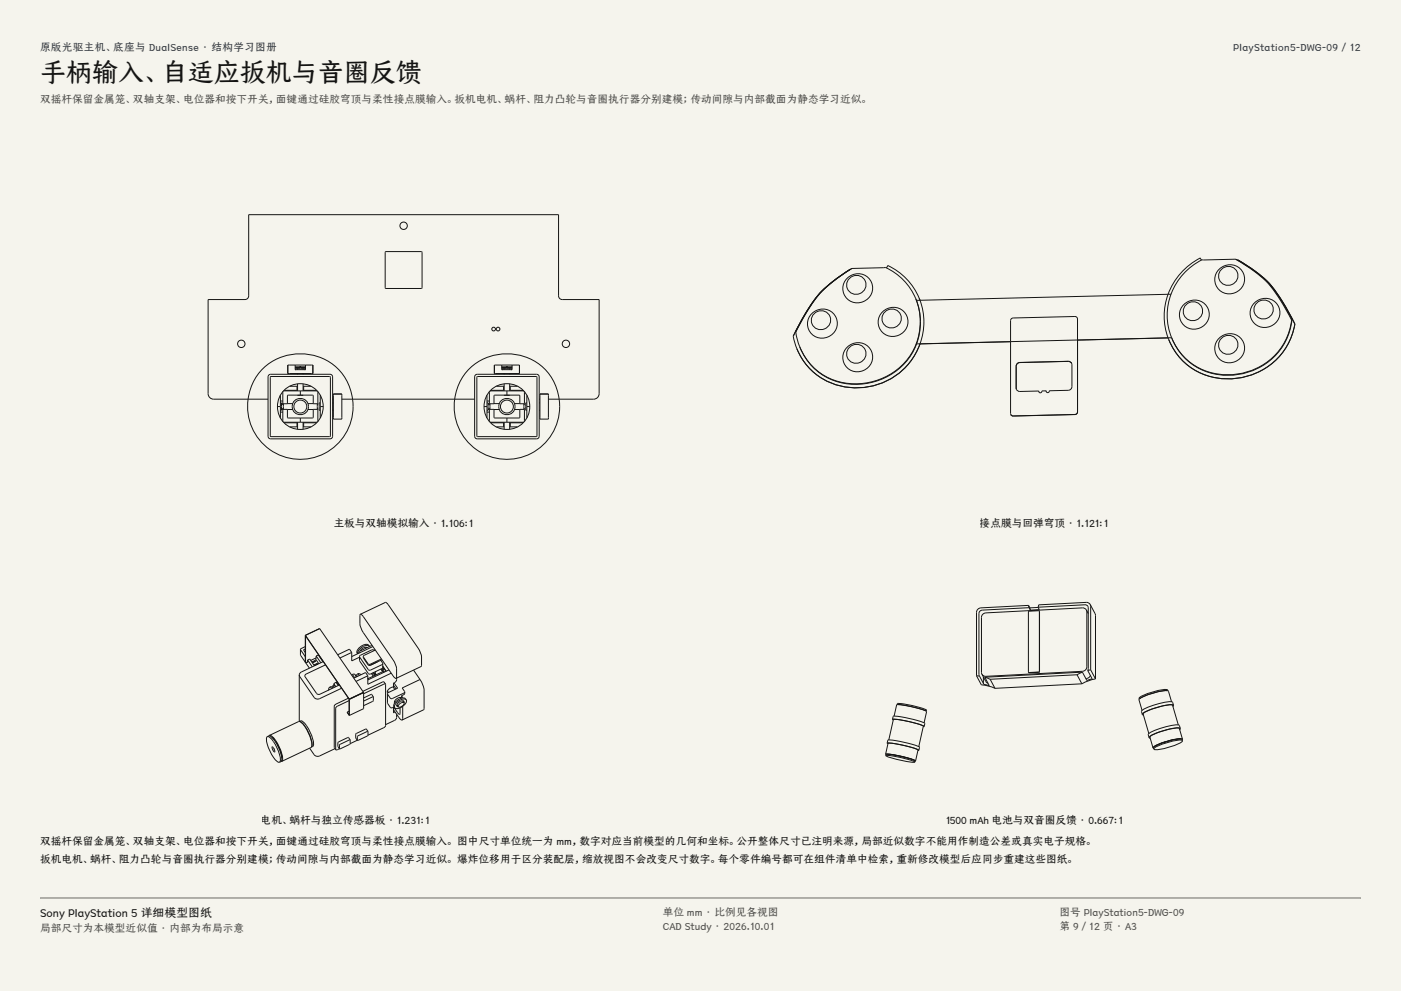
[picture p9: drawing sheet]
<svg xmlns="http://www.w3.org/2000/svg" width="420mm" height="297mm" viewBox="0 0 420 297" stroke-linecap="round" stroke-linejoin="round" font-family="sans-serif">
<g fill="#f5f4ed">
<path d="M0 0h420v297h-420z"/>
<path d="M12 12h396v275h-396z"/>
</g>
<g fill="none" stroke="#141413" stroke-width=".3">
<path d="M115.5 75.5h11v10.9h-11zM359.8 77.3a20.1 20.1 0 0 0-9.6 10.9M359.8 77.3l.4 .6M359.8 77.3h.1M370.4 77.7l-9.9 .2a18.3 18.3 0 0 0-9.3 23.3M370.4 77.7a32.1 32.1 0 0 1 13.5 12.4l3.3 5.8M370.4 77.7a32.3 32.3 0 0 1 15.5 15.3l1.4 2.7M371.1 77.9a32.8 32.8 0 0 1 15 15.3l2.1 4M371.1 77.9a32.6 32.6 0 0 1 15.1 15.3l2 3.9M371.1 77.9h-.1M238.6 99.5l1.1 4.4M246.3 87.3a55.1 55.1 0 0 0-8.5 13.5"/>
<path d="M246.3 87.3a55.9 55.9 0 0 0-8.5 13.5M254.9 80.7l-4.7 3.2-3.9 3.4M254.9 80.7a50.3 50.3 0 0 0-8.6 6.6M254.9 80.7h.1M255.4 80.5a34.9 34.9 0 0 0-15.4 16.1l-1.4 2.9M255.4 80.5l9.8-.3a17 17 0 0 1 9.3 9.3M255.4 80.5a35.2 35.2 0 0 0-15.4 16.3l-1.4 2.7M265.7 80.3l.4-.7a18.8 18.8 0 0 1 9.5 9.8M274.5 89.5a17.6 17.6 0 0 1 1.4 6.9 19.2 19.2 0 0 1-25.3 17.9 17.4 17.4 0 0 1-10.9-10.4M274.5 89.5a18.5 18.5 0 0 1-15.9 25.4 17.8 17.8 0 0 1-18.9-11M275.6 89.4l.2 .6M275.6 89.4h.1"/>
<path d="M275.8 90a18.8 18.8 0 0 1 0 13M350.2 88.2a18.8 18.8 0 0 0 .2 13.7M350.2 88.2l-75.5 1.8M351.1 88.2h-.9M387.2 95.9a19.2 19.2 0 0 1-12.9 15.4 19.2 19.2 0 0 1-19.6-4.5l-2.5-3.5-1-2.1M387.3 95.7l-.1 .2M387.3 95.7a19.2 19.2 0 0 1-29.3 13.9 17.8 17.8 0 0 1-6.8-8.4M388.2 97.2a20.2 20.2 0 0 1-34.2 10.4l-2.6-3.6-1-2.1M388.2 97.1a20.2 20.2 0 0 1-34.2 10.5l-2.5-3.6-1.1-2.1M388.2 97.1v.1M78.6 110.7a15.9 15.9 0 0 1 27 8.2 15.9 15.9 0 0 1-22.4 17.2 16 16 0 0 1-4.6-25.4zM80.4 119.6h-16.4l-1.1-.5-.5-1.1v-28.2h11l.7-.2 .4-.6 .1-24.7h92.8l.1 24.7 .4 .6 .7 .2h11v28.2l-.5 1.1-1.1 .5h-13.6"/>
<path d="M80.6 112.4l.5-.2h17.8a.77 .77 0 0 1 .8 .7v17.8a.77 .77 0 0 1-.8 .8h-17.8a.77 .77 0 0 1-.7-.8v-17.8zM81.1 112.9h17.9v17.9h-17.9zM84.1 118.5v6.7M84.8 117.4v3.6M85 117.2h10.1M85.2 117h3.8M86.9 115.8h2.1M88.5 109.4h-2.2v2.5h7.5v-2.5h-2.2M88.5 109.4h3.1M88.5 110.8h.3M88.5 110h3.1M88.5 110.1h3.1"/>
<path d="M88.5 110.4h3.1M88.5 109.4v1.4M88.5 110.8h3.1M89 115.8h.2M89 117h.2M89 115.8v1.2M89.2 118.4h1.7M89.2 110.4v.4M89.2 111.9v.3M89.2 115v2.1M89.8 109.8h.1M89.8 109.8v.1"/>
<path d="M89.9 109.8h.3M90 117.1v1.3M90.2 109.8v.1M90.9 115.8h.1M90.9 117h.1M90.9 110.4v.4M90.9 111.9v.3M90.9 115v2.1M91 115.8h2.2M91 117h3.9M91 115.8v1.2M91.3 110.8h.3"/>
<path d="M91.6 109.4v1.4M95.2 117.4l.1 3.6M96 118.5v6.7M99.7 119.6h.2M99.9 118.1h2.6v7.5h-2.6zM102.5 119.6h39.8M142.5 112.4l.6-.2h17.8a.77 .77 0 0 1 .7 .7v17.8a.77 .77 0 0 1-.7 .8h-17.8a.77 .77 0 0 1-.8-.8v-17.8zM143 112.9h17.9v17.9h-17.9zM146 118.5v6.7M146.8 117.4l-.1 3.6M146.9 117.2h10.1M147.1 117h3.9"/>
<path d="M148.8 115.8h2.2M150.4 109.4h-2.2v2.5h7.5v-2.5h-2.2M150.4 109.4h3.1M150.4 110.8h.3M150.4 110.1h3.1M150.4 110.4h3.1M150.4 110h3.1M150.4 110.8h3.1M150.4 109.4v1.4M151 115.8h.1M151 117h.1M151 115.8v1.2"/>
<path d="M151.1 118.4h1.7M151.1 110.4v.4M151.1 111.9v.3M151.1 115v2.1M151.8 109.8h.4M151.8 109.8v.1M152 117.1v1.3M152.2 109.8v.1M152.8 115.8h.2M152.8 117h.2M152.8 110.4v.4M152.8 111.9v.3"/>
<path d="M152.8 115v2.1M153 115.8h2.1M153 117h3.8M153 115.8v1.2M153.2 110.8h.3M153.5 109.4v1.4M157.2 117.4v3.6M157.9 118.5v6.7M161.6 119.6h.3M161.9 118.1h2.5v7.5h-2.5zM237.8 100.8l1.1 3.8M238.9 104.6h.1"/>
<path d="M275.8 103a20.2 20.2 0 0 1-33.6 6.9l-2.4-3.4-.9-1.9M275.8 103v.1M275.8 103.1a20.2 20.2 0 0 1-33.6 6.8l-2.3-3.4-1-1.9M304.6 116.3l.1 .4M304.7 116.7l.4 .5 .6 .1 5.7-.1M311.4 117.2h.1M313.6 117.1l-1.3 .1a.47 .47 0 0 1-.4 .5 .47 .47 0 0 1-.5-.5M313.6 117.1l.1 .1M313.7 117.2v.1M320.2 108.3l.7 .1 .4 .7v6.8l-.2 .6-.9 .5-5.6 .1a.47 .47 0 0 1-.5 .6 .47 .47 0 0 1-.5-.6M320.2 108.3l-14.5 .3-.6 .3-.5 .8 .1 7M320.2 108.3l-14.4 .4-.9 .4-.3 .7"/>
<path d="M323 101.9l-48.3 1.2M323 101.9h.1M350.4 101.9h.1M351.2 101.2l-28.2 .7M83.2 121.8h.9M84.1 120.7h.3v.8v1.5h-.3M84.1 123.5h.7M84.1 120.2h.7M84.4 121h.4M84.4 122.5h.4M84.4 121.2h.4M84.8 122.7h-.4"/>
<path d="M84.8 122.7h1.4v2.4l.2 .2h7.3l.2-.2v-2.4h1.4M84.8 122.7v3.6M84.8 121l.1 .3M84.8 121h1.4v-2.4l.2-.2h7.3l.2 .2v2.4h1.4M84.9 122.4l-.1 .3M84.9 121v1.7M85 126.5h10.1M85.2 126.7h3.8M86.2 122.7h1.6M86.2 121h1.6M86.9 127.9h2.1M89 126.7h.2"/>
<path d="M89 127.9h.2M89 126.7v1.2M89.2 126.5v2.2M90 125.3v1.2M90.9 126.7h.1M90.9 127.9h.1M90.9 126.5v2.2M91 126.7h3.9M91 127.9h2.2M91 126.7v1.2M92.3 122.7h1.6M92.3 121h1.6"/>
<path d="M95.1 122.4l.2 .3M95.1 121v1.7M95.3 122.7l-.1 3.6M95.3 121l-.2 .3M96 120.7h-.3v1v1.3h.3M96 121.8h.9M99.7 123h.2M99.7 120.7h.2M145.1 121.8h.9M146 120.7h.3v.8v1.5h-.3M146 123.5h.7M146 120.2h.7"/>
<path d="M146.3 121h.4M146.3 122.5h.4M146.3 121.2h.4M146.7 122.7h-.4M146.7 122.7h1.4v2.4l.2 .2h7.3l.2-.2v-2.4h1.4M146.7 122.7l.1 3.6M146.7 121l.2 .3M146.7 121h1.4v-2.4l.2-.2h7.3l.2 .2v2.4h1.4M146.9 121v1.7M146.9 122.4l-.2 .3M146.9 126.5h10.1M147.1 126.7h3.9"/>
<path d="M148.1 122.7h1.6M148.1 121h1.6M148.8 127.9h2.2M151 126.7h.1M151 127.9h.1M151 126.7v1.2M151.1 126.5v2.2M152 125.3v1.2M152.8 126.7h.2M152.8 127.9h.2M152.8 126.5v2.2M153 126.7h3.8"/>
<path d="M153 127.9h2.1M153 126.7v1.2M154.2 122.7h1.6M154.2 121h1.6M157.1 121v1.7M157.1 122.4l.1 .3M157.2 122.7v3.6M157.2 121l-.1 .3M157.9 120.7h-.3v2.3h.3M157.9 121.8h.9M161.6 123h.3M161.6 120.7h.3"/>
<path d="M303 124.2h.1M303 124.2l.7 .5M323 123.4l-.2 .6-.6 .2M323 123.5v-27.9a.75 .75 0 0 0-.8-.7l-18.5 .4-.7 .5v28.4M323 123.5l-.2 .5-.5 .2-18.6 .5-.7-.5M90.1 194.6l1.4 2.2M90.1 194.6v1.7l1.4 2.1M91.5 194.5l-.5 .3 .5 .8M91.5 193.8l-1.4 .8M91.5 190.4l.1 8.3M91.5 190.4l.1 .1M91.6 190.4v.1"/>
<path d="M91.6 198.7v-8.1l13 18.9v4.7l-.5-.8M91.7 198.6l1.1 1.6M92.2 197.8l.7-.3 1.4 2M92.2 197.8l1.4 2M92.2 197.8l-.1 .6M92.2 198.4l-.6 .3M94.4 198h.1M94.5 197.9l-1 .5M94.5 197.3l1.1 1.6M94.5 198l.1 .1M94.6 198.1h.1M94.6 198.2h.1"/>
<path d="M94.6 198.1l-1 .5M94.6 198.2l-.9 .5M94.6 198.1v.1M94.8 196.6l.6-.3 1.4 2M94.8 196.6l1.4 2M94.8 196.6l-.1 .6M94.8 197.2l-1.6 .7M95.1 198.8h.1M95.1 198.8l-1 .5M95.1 198.8l.1 .2M95.2 199h.1M95.2 199l-1 .5"/>
<path d="M95.2 199.1h.1M95.2 199v.1M95.8 188.4l13.2 19.2-4.3 2-13.1-19.2M95.8 196.7h-.1M95.8 188.4l-4.3 2M96.9 198.3l-6.6 3.1-.4 .4-.2 .5M97.6 199.3l-5.8 2.7-.4 .3 .1 .6 3.4 4.9 .5 .3h.5l5.8-2.8M105.4 195.5l-.6-.9-3.6 1.6M105.4 195.5l-3.5 1.7M105.4 195.5v2.6l2.4-1.1M107.6 195.5l.1 .2M107.6 195.5v.3"/>
<path d="M107.8 196.7l2.8 4.1h.5l3.4-1.6 .2-.3M107.8 196.7v1.4l2.8 3.9h.5l3.4-1.6 .2-.4M108 184.1l7.5-3.6 .4 .2 9.7 14 .7 1.8v3.2l-7.5 3.6M108 184.1l.9 .7 9.2 13.4 .8 1.9-.1 3.2M108 184.1l-.1 3.2 .8 1.9 9.2 13.4 .9 .7M108.9 196.8l1.4 2.1 .4 .2 3.6-1.6M108.9 196.8l.1 .5 1.3 1.9 .7 .2M109.7 194l.1 .2M109.9 194v.2M110 194.1a1.78 1.78 0 0 0-2.1 1M110.7 193.7a2.69 2.69 0 0 0-3.5 2.2M110.7 193.7l.1 .1"/>
<path d="M110.7 193.7a1.25 1.25 0 0 0-1.9-.3l-1.1 .7a1.33 1.33 0 0 0-.5 1.8M111 199.4h-.2M111.6 193.4l-3.8 1.8-.2 .3M111.8 193.8l-6.4 3M112.1 194.9l-.7-.1-3.4 1.6-.2 .3M112.1 194.9l.1 .1M112.5 194.7l-.4 .2M112.5 194.8l-3.3 1.6-.3 .4M113.2 198.4h-.1M114.2 197.9l.5 1M114.5 197.7l-3.5 1.7M114.7 198.9v1.1"/>
<path d="M114.7 199.6l1.1 1.6M114.7 199.8l1 1.4M308.3 181.4l-14.2 .8a1.38 1.38 0 0 0-1.4 1.3v19M308.3 181.4l.2 .7M308.3 181.4l.4 .8M308.5 182.1l-14 .8a1.03 1.03 0 0 0-1 1v18.2l.1 .5M308.7 182.2l.2 .6M311.2 182l14.1-.8 .7 .3 .2 .6v18.3l-.1 .5M311.2 182l.4 .7-2.7 .2-.4-.8M311.2 182l-2.5 .2M311.6 183.1l-3.1 .1-.2 .2v18.1M311.6 183.1v18.2l-.2 .2-2.9 .1-.2-.1"/>
<path d="M311.6 183.1v.2M325.7 182.8l.1 17.1a1.37 1.37 0 0 1-1.3 1.3l-29 1.5-.6-.2-.5-.4M325.7 182.8l-.5-.5-.7-.1-29 1.5a1.38 1.38 0 0 0-1.3 1.3l.2 17.1M325.7 182.8l.5 1.1M326.2 183.8h.1M326.8 181.2l1.6 3.2v19.1M326.8 181.2l.2 19.6M326.8 181.2l-.5-.5-.6-.2-14.3 .8-.2 .7M89.7 202.3l4.5 6.7 .5 .4h1.1l6.6-3.1M89.7 202.3v13.9a.88 .88 0 0 1 1.4 .3 10.6 10.6 0 0 1 2.8 7l-.5 .4a5.7 5.7 0 0 0-.9-4.4l-1.4-2.3-.8-.8-.5-.2M98.7 206.6l-.3 .3M99 205.8l-.5 .5 .2 .4"/>
<path d="M99 205.8h.5M99 205.8l.4 .6M99.5 205.8l.3 .4M99.8 205.5l-.3 .3M99.8 205.5l.4 .5M100.1 204.9v.3M100.1 204.9l.6 .9M100.1 205.2l-.3 .3M100.1 205.2l.5 .6M100.7 204.4l-.6 .5M100.7 204.4l.3 .2M100.7 204.4l.7 1.1"/>
<path d="M101 204.6l.6 .8M101.2 204.5l-.2 .1M104.1 213.4l.6 1M104.5 209.2l-3.8 1.8-.5 .6v12.4l.5 .7M104.6 210l-3.4 1.6-.6 .6 .1 12.5M104.6 213.1l-.5 .3M104.7 209.5l4.3-2v4.9l-4.3 2zM104.7 214.4h.1M105.6 202.1l.7-.1 .6 .8M105.6 202.1l-.2 .3M105.6 202.1l.7 1M106.5 202.3h.1"/>
<path d="M106.9 202.3h-.4M106.9 202.3l.2 .4M107.3 201.9h.6l.2 .4M107.3 201.9l-.4 .4M107.3 201.9l.4 .6M109 207.5l-4.3 2M110.3 202.5l-.7-.9-3.5 1.6M110.3 202.5l-3.6 1.7M110.3 203.2l.1 .2M110.3 203.3v.1M110.3 219.2l-3.1 1.4-.1 1.3M110.3 219.2h.1"/>
<path d="M110.3 219.2l-.6-.7-2.9 1.3-.2 .3v1.1M110.3 219.2v1.1M111.4 201.9l.1 .1M111.5 201.8l.3 .7M111.9 201.8h.1M111.9 201.6v.3M111.9 208.8v1.3l-2.9 1.4M111.9 208.8l-2.9 1.3M111.9 208.8l-.5-.7-2.4 1.1M112 201.5l-.1 1.1M112.4 201.6l.4 .6h-.6l.5-.1M112.5 201.8h-.2"/>
<path d="M112.7 201.2l-.5 .7v.6M114.2 200.5l.6 .9M114.2 200.5v.1M114.5 200.4l-.2 .3M114.6 200.3l.3 .2-.3 .6M114.7 200l.6 1.4M114.8 200.4l-.3 .6M114.9 201.5l-.4-.1-4.2 2M114.9 201.5l.1 .1M115 201.1l-.2 .3M115.6 205v12.5l-.5 .6-4.8 2.2M115.6 205h-.5l-6.1 2.9"/>
<path d="M115.6 205l-.5-.6-.3-.1-6 2.9M116.1 207.1l.4 .4M116.1 207.9l.1 2.9 1 1.3 .9-.3M116.6 200.8l-6.3 3M117.3 201.7l-7 3.4v-2.6M117.9 205.9l.5 .7M118 211.9v1.7l.5-.2M118 212.7l1.8 2.6 .8 .5M118 205.3l.7 1.2M118 211.9l1.4 2 .4 .2 .1-2M118.1 204.7l1.1 1.5-2.8 1.4-.3 .3M118.3 210.2l.2 .3"/>
<path d="M118.9 214.1v1.2l-.4 .4-2.9 1.5M118.9 203.2l-.2 1-.7 .5v1.2a1.71 1.71 0 0 0-1.8 1.7h.1M119 211.2l.4 .6M119.1 211.4l-.2 .1h.3M120 209l.2 .3M120.4 209.2h.1M120.4 209.2a1.59 1.59 0 0 0-2.1 1.5M120.4 208.5l.2 .7M120.4 208.5v.7M120.7 211.7l-.1 4.1M120.7 210.1l.4 .5M121 210.1l-.1 .2"/>
<path d="M121.1 210.6l.1-.3a1.41 1.41 0 0 0-1.5 .1 1.41 1.41 0 0 0-.6 1.3l.3 .1M121.1 210.6a1.31 1.31 0 0 0-1.7 1.2M121.1 210.6a1.34 1.34 0 0 1-1.7 1.2M121.3 207.4l-.2 .3-3.7 1.7-.4-.2-.9-1.3M121.3 207.4l-.1 .7-.8 .4M121.8 209.7a2.62 2.62 0 0 0-3.5 2.4M121.8 209.7a2.16 2.16 0 0 1-1.8 2.4l-1.3 .3-.4-.3M121.8 209.7a1.25 1.25 0 0 0-2-.3l-1 .8a1.32 1.32 0 0 0-.5 1.9M124 200.8l1.9 2.8M125.9 203.6l-5.3 2.6 .7 1.2M125.9 203.6l1.2 2.8v6.3l-6.5 3.1M267.6 215.6l.2 .2"/>
<path d="M267.6 215.6a27.4 27.4 0 0 1 9.5 2.1M267.6 215.6l.2-.9a27.4 27.4 0 0 1 9.5 2.1l-.2 .9M267.8 215.7l-.1-.1a26.3 26.3 0 0 1 9.2 2.1h-.1M267.8 215.6l-1.3 6.1M268 214.6l.8-3.4a25.9 25.9 0 0 1 9 2.1l-.8 3.3M269 210.9a25.2 25.2 0 0 1 8.7 1.9v.3a27.7 27.7 0 0 0-8.7-1.9zM276.8 217.6l-1.4 6.1M277.1 217.7l-.3 .1M292.7 202.5l1.5 2.7 2.4 .5 1.7 .6M292.7 202.5l.9 .1M292.7 202.5h.1M293.6 202.6l1.4 2.5 1.6 .4-1.4-2.5"/>
<path d="M294.4 202.1l1.1 2.1 .7 .6M294.8 202.9l.1 2M295.2 203l1.6 .6M296.8 203.6l1.5 2.7M311.6 201.2l-.2 .2-3.1 .1M322.9 202.2l1.4 2.7M322.9 202.2l-26.1 1.4M324.3 204.9l-26 1.4M324.5 201.4l-1.6 .8M324.5 201.4l-29.3 1.6M326.1 200.9l1.3 2.5-1.6 .6-1.3-2.6M326.9 202.5a1.42 1.42 0 0 1-1.4 .9"/>
<path d="M327 200.8l-.9 .1M327 200.8l1.4 2.7M328.4 203.5l-1.8 .4-2.3 1M328.4 203.5h.1M342.5 214.1l.3 .2M342.7 213.9l1.7 6M349.9 207a17.5 17.5 0 0 0-8.2 2.4M350.1 207v-.2a4.5 4.5 0 0 0-3.3 .2l-2.5 .8a4.5 4.5 0 0 0-2.8 1.5v.2M351.2 210.3l-.9-3.1a8.8 8.8 0 0 0-5.2 .7l-1.2 .4a3.8 3.8 0 0 0-2.4 1.5l.9 3.1M351.5 211.3l1.7 6M351.6 211.6v-.1a8.9 8.9 0 0 0-5.3 .7l-1.2 .4a3.6 3.6 0 0 0-2.4 1.5v.1M351.8 211.4l-.2 .3"/>
<path d="M351.8 211.4a9.3 9.3 0 0 0-5.5 .8l-1.2 .4a4 4 0 0 0-2.6 1.5M351.8 211.4l-.3-.9a9.3 9.3 0 0 0-5.5 .8l-1.2 .4a4 4 0 0 0-2.6 1.5l.3 .9M353.5 218.3l1 3.3M353.6 218.5v-.1a8.9 8.9 0 0 0-5.3 .7l-1.1 .4a3.6 3.6 0 0 0-2.5 1.5l.1 .1M353.8 218.3l-.1 .4M353.8 218.3a9.3 9.3 0 0 0-5.5 .8l-1.2 .4a4 4 0 0 0-2.6 1.6M353.8 218.3l-.2-.8a9.3 9.3 0 0 0-5.6 .7l-1.2 .4a4 4 0 0 0-2.6 1.6l.3 .9M80.2 220.8a.91 .91 0 0 1 1.3 .2 10.6 10.6 0 0 1 2.9 7l-.2 .2M80.2 220.8a3.3 3.3 0 0 1 2.3 2.3l1.4 3.4a1.92 1.92 0 0 1-.1 1.9M80.2 220.8a4.8 4.8 0 0 0 .6 4 7.7 7.7 0 0 0 2.7 3.7l.3-.1M80.8 220.4l8.7-4.2a3.4 3.4 0 0 1 2.4 2.4l1.4 3.4a1.94 1.94 0 0 1-.1 2l-8.7 4.2M80.8 220.4a3.4 3.4 0 0 1 2.3 2.3l1.5 3.5a1.95 1.95 0 0 1-.1 2"/>
<path d="M80.8 220.4l-.2 .1M81.5 221a10.1 10.1 0 0 1 3 6.2M81.6 223.8a1.38 1.38 0 0 1 .6 1.6l-.5-.8zM81.7 221.1h.1M81.9 221.3v.1M82.1 224.4l.1 .2M82.2 221.6v.1M83.1 223.2l.2 .1M83.3 223.3l-.1 .1M83.8 224.6h.1M83.8 224.3l-.1 .1M83.8 224.4v.2"/>
<path d="M84.2 228.2l-.4 .2M84.4 226.3h.1M84.4 226.7h.1M84.5 228.2h-.3M84.5 227v.1M92.8 224.2l1.4 2 .9 .5 .7-.2 4.6-2.1M101.8 224.4l-1.1 .3M101.8 224.4h.1M105 221.7l-3.2 1.5v1.2M105 221.7v.1M105 221.7l-.6-.7-3.1 1.5v1.2l.5 .7M105 222.9l-3.2 1.5"/>
<path d="M105 221.8v1.1M106.6 221.2h.1M106.6 221.2l.5 .7M107.1 221.9l-2.1 1M107.1 221.9h.1M110.3 220.3l-3.2 1.6M265.5 226a25.9 25.9 0 0 1 9 2M265.5 226l.1 .1M265.5 226.4a24.9 24.9 0 0 0 8.8 2M265.5 226.4a25.2 25.2 0 0 1 8.8 2M265.6 226.1v.1M265.6 226.1a25.1 25.1 0 0 1 8.7 2v.3"/>
<path d="M265.6 226.1l-.1 .3M265.8 226.1a26.5 26.5 0 0 1 8.4 1.8M266 222.7l.2 .2M266 222.7a27.5 27.5 0 0 1 9.5 2.2M266 222.7l.2-.9a27.5 27.5 0 0 1 9.5 2.1l-.2 1M266.2 222.9v-.1a26.3 26.3 0 0 1 9.1 2l-.1 .1M266.2 222.7l-.7 3.3M274.5 228l-.2 .1M275.2 224.7l-.7 3.3M275.5 224.9h-.3M344.5 221.1l.3 .2M344.7 220.9l1 3.3"/>
<path d="M345.7 224.2l.1 .1M346.9 223.3h-.1M348.9 222.5h-.2M349.4 222.3l-.4 .1M350.7 221.9l-.3 .2M351.1 221.8l-.2 .1M353.1 221.5h-.1M354 221.5a17 17 0 0 0-7.9 2.3M354.5 222a9.8 9.8 0 0 1-5.2 2.3 5.5 5.5 0 0 1-3.4 .2M354.5 222a4.5 4.5 0 0 0-3.2 .2l-2.6 .7a4.5 4.5 0 0 0-2.8 1.6M354.5 222l-.1-.3a4.5 4.5 0 0 0-3.2 .2l-2.6 .7a4.5 4.5 0 0 0-2.8 1.6l.1 .3M354.5 221.6l-.1 .2"/>
<path d="M354.5 221.6a8.8 8.8 0 0 0-5.2 .7l-1.2 .4a3.8 3.8 0 0 0-2.4 1.5"/>
<circle cx="121" cy="67.7" r="1.11"/>
<circle cx="148" cy="98.6" r=".55"/>
<circle cx="149.3" cy="98.6" r=".55"/>
<circle cx="246.2" cy="96" r="2.88"/>
<circle cx="246.6" cy="97" r="4.4"/>
<circle cx="256.8" cy="85.4" r="2.88"/>
<circle cx="257.2" cy="86.4" r="4.4"/>
<circle cx="267.3" cy="95.5" r="2.88"/>
<circle cx="267.8" cy="96.4" r="4.4"/>
<circle cx="357.7" cy="93.3" r="2.88"/>
<circle cx="358.1" cy="94.3" r="4.4"/>
<circle cx="368.3" cy="82.7" r="2.88"/>
<circle cx="368.7" cy="83.7" r="4.4"/>
<circle cx="378.8" cy="92.8" r="2.88"/>
<circle cx="379.3" cy="93.8" r="4.4"/>
<circle cx="72.3" cy="103" r="1.11"/>
<circle cx="169.7" cy="103" r="1.11"/>
<circle cx="256.8" cy="106" r="2.88"/>
<circle cx="257.2" cy="107" r="4.4"/>
<circle cx="368.3" cy="103.3" r="2.88"/>
<circle cx="368.7" cy="104.3" r="4.4"/>
<circle cx="90" cy="121.8" r="6.9"/>
<circle cx="90" cy="121.8" r="1.94"/>
<circle cx="90.1" cy="121.8" r="2.45"/>
<circle cx="151.9" cy="121.8" r="15.8"/>
<circle cx="151.9" cy="121.8" r="6.9"/>
<circle cx="152" cy="121.8" r="1.94"/>
<circle cx="152" cy="121.8" r="2.45"/>
</g>
<path d="M12 269.3h396zM12 269h396v.3h-396z" fill-rule="evenodd" fill="#504e49"/>
<text font-size="7.8" fill="#141413" x="12" y="24.7">手柄输入、自适应扳机与音圈反馈</text>
<text font-size="3.5" fill="#141413" x="12" y="274.9">Sony PlayStation 5 详细模型图纸</text>
<g font-size="3.2" fill="#1b365d">
<text x="12" y="15.3">原版光驱主机、底座与 DualSense · 结构学习图册</text>
<text x="369.7" y="15.3">PlayStation5-DWG-09 / 12</text>
</g>
<g font-size="3.2" fill="#504e49">
<text x="12" y="30.9">双摇杆保留金属笼、双轴支架、电位器和按下开关，面键通过硅胶穹顶与柔性接点膜输入。扳机电机、蜗杆、阻力凸轮与音圈执行器分别建模；传动间隙与内部截面为静态学习近似。</text>
<text x="198.7" y="274.5">单位 mm · 比例见各视图</text>
<text x="317.6" y="274.5">图号 PlayStation5-DWG-09</text>
<text x="12" y="279.3">局部尺寸为本模型近似值 · 内部为布局示意</text>
<text x="198.7" y="278.8">CAD Study · 2026.10.01</text>
<text x="317.6" y="278.8">第 9 / 12 页 · A3</text>
</g>
<g font-size="3.2" fill="#141413">
<text x="100" y="158">主板与双轴模拟输入 · 1.106:1</text>
<text x="293.7" y="158">接点膜与回弹穹顶 · 1.121:1</text>
<text x="78.2" y="247">电机、蜗杆与独立传感器板 · 1.231:1</text>
<text x="283.3" y="247">1500 mAh 电池与双音圈反馈 · 0.667:1</text>
<text x="12" y="253.3">双摇杆保留金属笼、双轴支架、电位器和按下开关，面键通过硅胶穹顶与柔性接点膜输入。 图中尺寸单位统一为 mm，数字对应当前模型的几何和坐标。公开整体尺寸已注明来源，局部近似数字不能用作制造公差或真实电子规格。</text>
<text x="12" y="258.6">扳机电机、蜗杆、阻力凸轮与音圈执行器分别建模；传动间隙与内部截面为静态学习近似。 爆炸位移用于区分装配层，缩放视图不会改变尺寸数字。每个零件编号都可在组件清单中检索，重新修改模型后应同步重建这些图纸。</text>
</g>
</svg>
